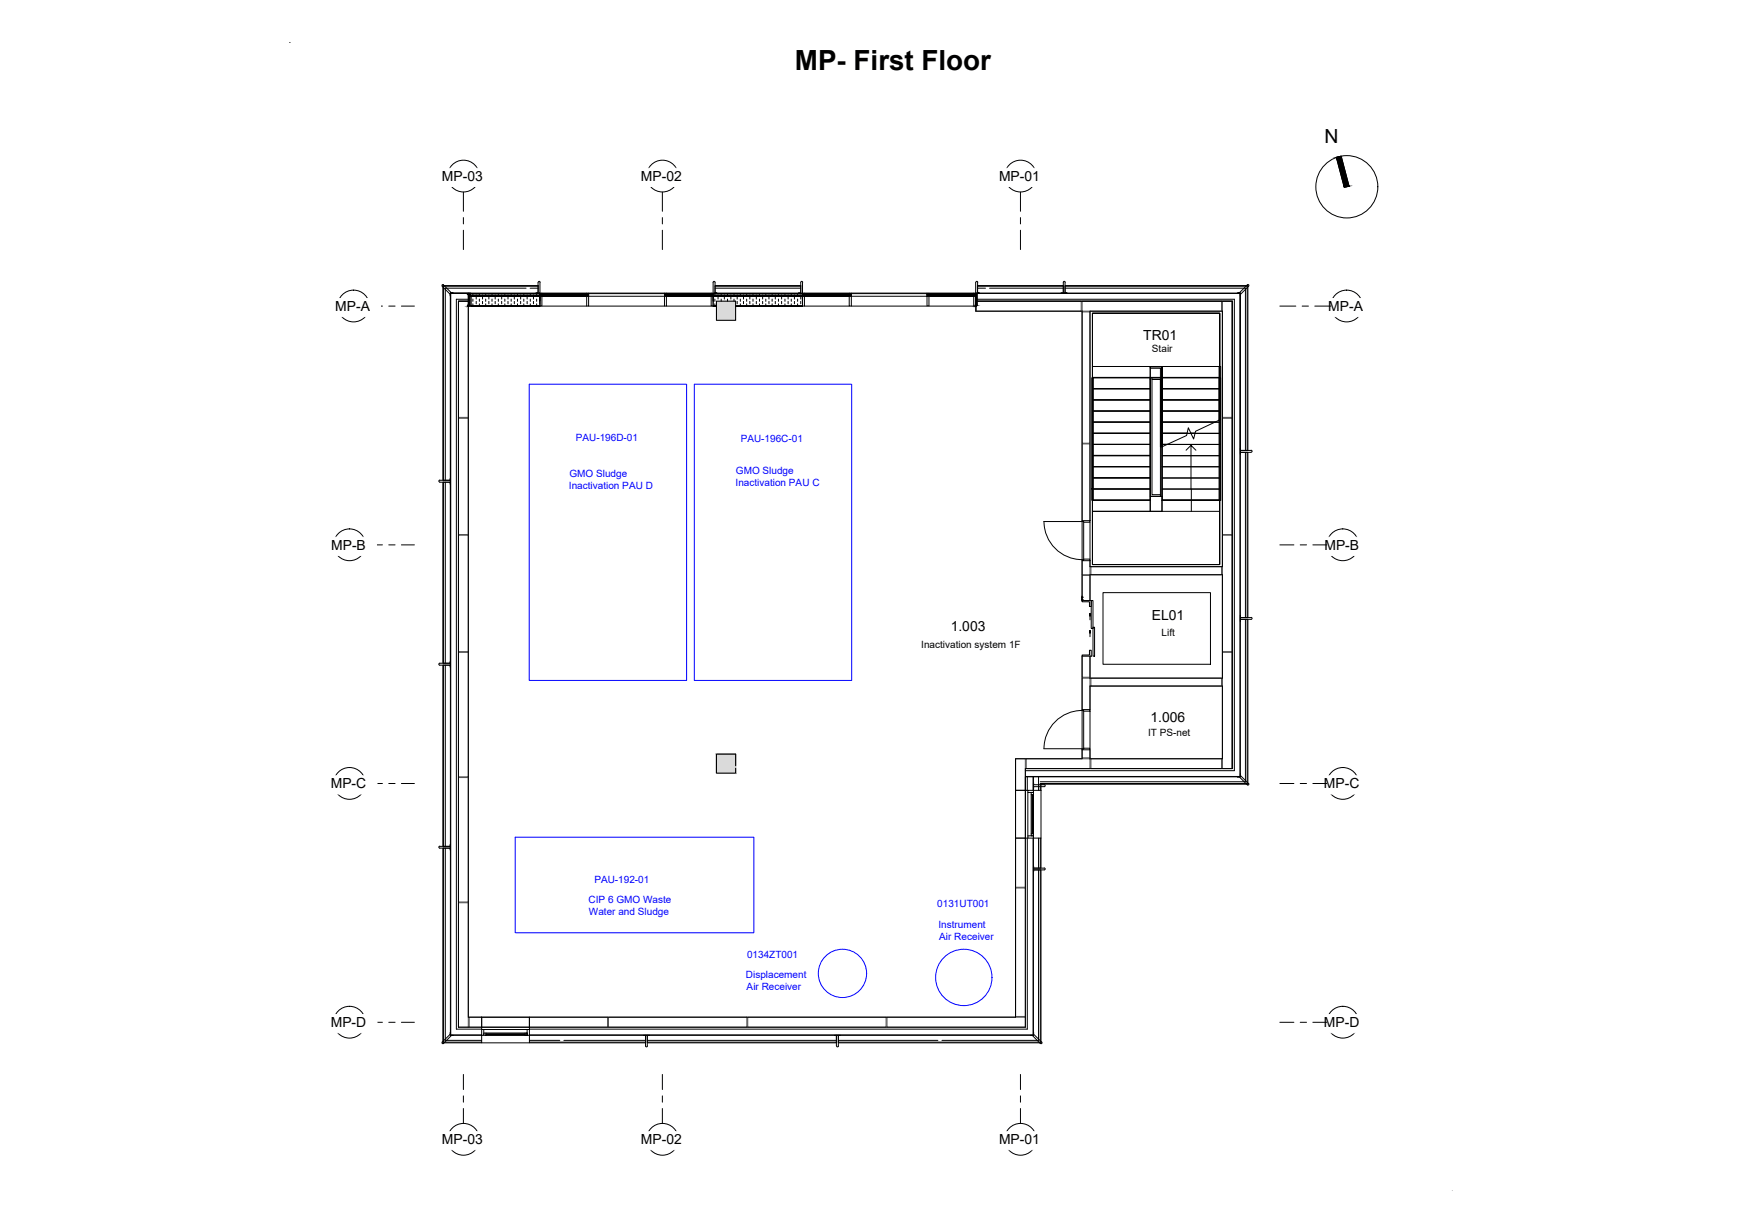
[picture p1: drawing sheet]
<svg xmlns="http://www.w3.org/2000/svg" width="420mm" height="297mm" viewBox="0 0 420 297" stroke-linecap="round" stroke-linejoin="round" font-family="sans-serif">
<!-- layer: A-WALL -->
<g fill="none" stroke="#545454" stroke-width=".25">
<path d="M112.9 72.6h-2.4v28h2.4v-27M235.4 72.6h25.2v2.4h-25.2v-1.4M260.8 72.6h33.7v2.4h-33.7zM260.8 75.2h1.9v31.7h-1.9zM294.7 72.6h2.3v28h-2.3zM110.5 100.9h2.4v28h-2.4zM294.7 100.9h2.3v28h-2.3zM110.5 129h2.4v28.1h-2.4zM260.8 135.2v3.4h1.9v-3.4M260.8 125.5v-18.5h1.9v18.5M263 136.6h31.5v2h-31.5zM294.7 129h2.3v28.1h-2.3z"/>
<path d="M110.5 157.3h2.4v30h-2.4zM260.8 158.2v5.1h1.9v-5.1M260.8 144.8v-6.1h1.9v6.1M294.7 157.3h2.3v28h-2.3zM260.8 171.1v-7.6h1.9v7.6M263 163.5h31.5v1.9h-31.5zM110.5 187.5h2.4v30h-2.4zM244.8 182.9h2.4v7.7h-2.4zM247.4 182.9h15.3v2.4h-15.3zM260.8 180.8v1.9h1.9v-1.9M263 182.9h31.5v2.4h-31.5zM110.5 217.6h2.4v30.1h-2.4z"/>
<path d="M244.8 202.1h2.4v11.8h-2.4zM244.8 214.1h2.4v31h-2.4zM113.1 245.3h3v2.4h-3zM127.6 245.3h18.9v2.4h-18.9zM146.7 245.3h33.3v2.4h-33.3zM180.2 245.3h33.4v2.4h-33.4zM213.8 245.3h33.4v2.4h-33.4z"/>
</g>
<g fill="none" stroke="#000" stroke-width=".24">
<path d="M112.9 72.2h-2.9v175.9h6.1M112.9 72.6h-2.4v175.1M112.9 70.8v.2M126.8 69.5h-19.5v46.3M127.8 69.5h1.9M129.7 69h-22.8v46.8M172.4 69h20.6M172.4 69.5h20.6M235.2 70.8v1.8M235.2 72.2h.1M235.4 72.2h62.1v113.6h-50.3M235.4 72.6h61.6v112.7"/>
<path d="M235.6 69h20.7M235.6 69.5h2M238.5 69.5h17.8M256.7 69h43.9v39.6M256.7 69.5h43.5v39.1M106.9 116.3v43.6M107.3 116.3v43.6M300.2 109.1v39.8M300.6 109.1v39.8M300.2 149.3v39.2h-49.4M300.6 149.3v39.6h-49.8v1.7M106.9 160.4v43.7"/>
<path d="M107.3 160.4v43.7M244.8 190.6v11.5M247.2 190.6h.1M247.2 190.6v11.5M247.2 190.6h.6M247.6 187.3v3.3M249 187.3h-1.8v14.8h.6M250.3 187.3v3.3M250.9 190.6v11.5M106.9 204.5v46.8h9.2M107.3 204.5v46.3h8.8M247.6 202.1v46h-120"/>
<path d="M250.3 202.1v7.2M250.3 209.7v41.1h-23.2M250.8 202.1v7.2M250.8 209.7v41.6h-48.7M116.1 247.7h11.5v.5M116.1 245.3h11.5M116.1 247.7h11.5M116.1 247.7v.5M116.1 251.4h11.5M127.6 250.8h7.3M127.6 251.3h28M135.9 250.8h19.7"/>
<path d="M156 250.8h45.6M156 251.3h45.6M202.1 250.8h24"/>
</g>
<!-- layer: S-COLS -->
<path d="M172.7 181.8l4.6 4.6v-4.6zM172.7 181.8l4.6 4.6h-4.6z" fill="#000" stroke="#000" stroke-width=".24"/>
<path d="M177.3 184.6v-2.8h-4.6v4.6h4.6v-1.2" fill="none" stroke="#545454" stroke-width=".25"/>
<!-- layer: A-WALL -->
<path d="M112.9 72.6h-2.4v175.1h5.6v-2.4h-3.2v-171.7M235.2 72.6h.1M235.2 72.6v2.4h25.6v50.5M235.4 72.6h61.6v112.7h-49.8v5.3h-2.4v-7.7h16v-2.1M260.8 135.2v9.6M262.7 125.5v-50.5h32v61.6h-32v-1.4M260.8 158.2v12.9M262.7 144.8v-6.2h32v24.9h-32v-5.3M262.7 171.1v-5.7h32v17.5h-32v-2.1M127.6 245.3h117.2v-43.2h2.4v45.6h-119.6z" fill="none" stroke="#000" stroke-width=".25"/>
<!-- layer: A-DOOR -->
<g fill="none" stroke="#000" stroke-width=".24">
<path d="M251.6 125.7h9.2v9.3M251.7 125.7a9.2 9.2 0 0 0 9.2 9.2M260.8 135h.4v-.2h1.5v.4h-1.9zM260.8 125.5h1.9v.4h-1.5v-.2h-.4zM261.2 125.9v8.9M262.7 125.9v8.9M260.8 144h.1M260.8 144.6h.1M260.8 144v.6M260.8 143.7v1.2M260.8 144.8h2.2v1.4h-.4v-1.1h-1.8zM260.8 157.9h1.8v-1.1h.4v1.4h-2.2z"/>
<path d="M262.7 148.6v-.7v.7M262.7 152.7v-.7v.7M262.7 147.9v1.6M262.7 152v1.5M263 144.8h.5v6.7h-.5zM263.5 151.2h.3v7h-.3zM265.9 142.9h25.9v17.3h-25.9zM260.8 171.1h1.9v.4h-1.5l-.4-.2zM260.8 171.3v9.2h-9.2M260.9 171.3a9.2 9.2 0 0 0-9.2 9.2M261.2 171.5v8.9M262.7 171.5v8.9"/>
<path d="M260.8 180.5l1.9-.1v.4h-1.9z"/>
</g>
<!-- layer: S-COLS -->
<g fill="#dbdbdb" stroke="#dbdbdb" stroke-width=".24">
<path d="M172.7 181.8l4.6 4.5v-4.5zM172.7 181.8l4.6 4.5h-4.6z"/>
<path d="M172.7 186.3l4.6 .1zM172.7 186.3l4.6 .1z"/>
<path d="M172.7 72.6l4.6 4.6v-4.6zM172.7 72.6l4.6 4.6h-4.6z"/>
</g>
<path d="M172.7 72.6h4.6v4.6h-4.6zM177.3 184.6v-2.8h-4.6v4.6h4.6v-1.2" fill="none" stroke="#000" stroke-width=".25"/>
<!-- layer: A-GLAZ -->
<g fill="none" stroke="#000" stroke-width=".24">
<path d="M141.9 70.8h18.3v.6h-18.3zM205.2 70.8h18.3v.6h-18.3zM247.8 190.6h1.3v.5h-.5v.5h.5v-.5h-1.3zM247.8 191.1v10.4M248.6 191.6v9.4M248.7 191.6v9.4M249 191.6v9.4M249.1 191.6v9.4M247.8 201.5h1.3v.6h-1.3zM248.6 201h.5v.5h-.5zM249 201v-9.4v9.4M116.1 248.2h.5v1.4h-.5z"/>
<path d="M116.6 249.1h.6v.5h-.6zM116.6 248.2h10.5M117.2 249.5h9.4h-9.4M117.2 249.2h9.4M117.2 249.5h9.4M117.2 249.1h9.4M117.2 249.6h9.4M127.1 248.2h.5v1.4h-.5v-.5h-.5v.5h.5z"/>
</g>
<!-- layer: A-WALL-FNSH -->
<g fill="none" stroke="#000" stroke-width=".24">
<path d="M108.6 70.7v178.9h7.5v1.8h-9.3v-46.9h1.8M108.6 70.7h21.1v-1.9h-22.9v47h1.8M108.6 70.7h4.3l-4.2 .1v178.7h7.4M172.4 68.8h20.6v1.9h-20.6zM235.6 70.7v-1.9h20.7v1.9M256.7 70.7v-1.9h44.1v39.8h-1.8v-37.9M299 70.7h-63.8l63.7 .1v116.4h-51.7M299 70.7v116.6h-50v3.3M106.8 116.3h1.8v43.6h-1.8zM299 109.1h1.8v39.8h-1.8M299 149.3h1.8v39.8h-49.9v1.5h-1.8v-3.3M108.6 160.4h-1.8v43.7h1.8"/>
<path d="M249 202.1v47.4h-121.4M249.1 209.3h1.8v-7.2h-1.8v47.5h-47v1.8h48.8v-41.7h-1.8M155.6 249.6v1.8h-28v-1.8h74.5M156 249.6v1.8h45.6v-1.8"/>
</g>
<!-- layer: A-GLAZ-CWMG -->
<g fill="none" stroke="#000" stroke-width=".24">
<path d="M106.9 68.7h-.3v.3l1.9 2 .1 .4v-.7l.7-.1h-.5l-1.9-1.9M112.9 71l.2-.3h.4l-.1 .1v.6h.1v2.4h-.6v-.2M129.7 68.1v2.5l-.5 .1h.9v1.9l.1-4.5M129.7 68.1l.3-.3 .2 .3M130.2 70.7h.4l-.1 .1v.6h.1v2.4h-.4v-2.4h.1zM130.6 70.7h10.8M130.6 73.8h10.8M130.6 70.9v.1M130.6 71.2v.1M141.4 70.7h.5l-.1 .1 .1 3h-.5v-2.4h.2v-.6zM141.4 70.9v.1M141.4 71.2v.1"/>
<path d="M141.9 70.7h18.3M141.9 73.8h18.3M160.2 70.7h.4l-.1 .1v.6h.1v2.4h-.4v-2.4h.1zM160.6 70.7h10.8M160.6 73.8h10.8M160.6 70.9v.1M160.6 71.2v.1M171.4 70.7h.5l-.2 .1v.6h.2v2.4h-.5v-2.4h.2zM171.4 70.9v.1M171.4 71.2v.1M171.9 68.1v4.5v-1.9h.9l-.4-.1v-2.5M171.9 68.1l.2-.3 .3 .3"/>
<path d="M193 68.1v2.5l-.5 .1h.9v1.9v-4.5M193 68.1l.3-.3 .2 .3M193.4 70.7h.5l-.1 .1 .1 3h-.5v-2.4h.2v-.6zM193.9 70.7h10.8M193.9 73.8h10.8M193.9 70.9v.1M193.9 71.2v.1M204.7 70.7h.5l-.2 .1v.6h.2v2.4h-.5v-2.4h.2v-.6zM204.7 70.9v.1M204.7 71.2v.1M205.2 70.7h18.3M205.2 73.8h18.3"/>
<path d="M223.5 70.7h.4l-.1 .1 .1 3h-.4v-2.4h.1zM223.9 70.7h10.8M223.9 73.8h10.8M223.9 70.9v.1M223.9 71.2v.1M234.7 70.9v.1M234.7 71.2v.1M235.2 68.1v2.9M235.2 70.8v-.1h-.5l.2 .1v.6h-.2v2.4h.7v-.2M235.2 70.8l.2 .2M235.2 68.1l.3-.3 .2 .3M235.7 68.1v2.5l.4 .1h-.9v.1"/>
<path d="M256.3 68.1v2.5l-.5 .1h1.4l-.5-.1v-2.5M256.3 68.1l.2-.3 .3 .3M300.7 68.7h.3v.3M300.7 68.7l-2 1.9-.4 .1h.7v.7v-.4l2-2M105.8 115.8h2.7l.1-.5v1.4l-.1-.4-2.5-.1h-.2zM301.6 108.6h-2.6v-.5v1.4v-.4h2.6M301.6 108.6l.2 .2-.2 .2M105.8 160l2.7-.1 .1-.5v1.4l-.1-.4h-2.5l-.2-.1zM301.6 148.9h-2.6v-.5v1.4v-.5h2.6M301.6 148.9l.2 .2-.2 .2M249.1 188.7l.1 .5h2.5l.3 .2-.3 .3h-2.5l-.1 .4zM301 188.9v.3h-.3l-2-1.9h-.4h.7v-.8v.5l2 1.9"/>
<path d="M106 204l-.2 .3 .2 .2h2.5l.1 .4v-1.3l-.1 .5h-2.5M249.1 208.8l.1 .5h2.5l.3 .2-.3 .2h-2.5l-.1 .5zM106.9 251.6h-.3v-.4l1.9-1.8 .1-.5v.7l.7 .1h-.5l-1.9 1.9M155.6 252.2v-2.5l-.5-.1h1.4l-.5 .1v2.5M155.6 252.2l.2 .2 .3-.2M201.6 252.2v-2.5l-.4-.1h1.4l-.5 .1v2.5M201.7 252.2l.2 .2 .2-.2M250.8 251.6h.3v-.4l-1.9-1.8-.1-.5v.7l-.7 .1h.5l1.9 1.9"/>
</g>
<!-- layer: S-STRS -->
<g fill="none" stroke="#000" stroke-width=".24">
<path d="M263.3 91v-15.5h30.7v15.5M263.3 91h30.7M263.3 91v.1M263.6 99.1h13.7M263.6 96.4h13.7M263.6 93.7h13.7M277.3 91.5v29h-14M277.3 91v.1M280.1 91v29.6h13.8M280.1 99.1h13.9M280.1 96.4h13.9M280.1 93.7h13.8"/>
<path d="M294 91v.1M294 93.7v7.6M263.3 117.9v2.6M263.6 117.9h13.7M263.6 115.2h13.7M263.6 112.5h13.7M263.6 109.8h13.7M263.6 107.1h13.7M263.6 104.4h13.7M263.6 101.7h13.7M277.3 119.7h2.4M280.1 119.7h.1"/>
<path d="M280.1 112.5h13.8M280.1 107.1h1.4M280.1 104.4h6.1M280.1 101.7h12.9M280.1 109.9h13.8M280.1 115.2h13.8M280.1 117.9h13.8M281.3 107.2h12.6M286.1 104.5h1M287.1 104.4h1M288.1 104.5h5.8M292.8 101.8h1.1"/>
<path d="M263.3 120.5v15.6h30.7v-15.5M280.1 120.5h13.8"/>
</g>
<!-- layer: A-FLOR-HRAL -->
<g fill="none" stroke="#000" stroke-width=".24">
<path d="M263.2 91.1h.4v29.5h-.4zM277.3 91.1h.1M277.3 91.1h.4v28.2h2M277.3 91.1v28.5h2.4M277.3 91.1v.4M277.7 91.5h2v16.2M277.7 91.1h2.4v16.6M277.7 91.1h2.4M279.7 107.7h.4M279.7 107.7v12h.4v-12M279.8 107.5l.3 .1zM279.8 106.7l.3 .1z"/>
<path d="M279.8 105.8l.3 .1zM279.8 105h.3zM279.8 104.1l.3 .1zM279.8 103.2l.3 .1zM293.9 101.3v-10.2h.3v29.5M293.9 101.3l.3-.1v19.4M293.9 101.3v19.3h.3"/>
</g>
<!-- layer: S-STRS-MBND -->
<g fill="none" stroke="#000" stroke-width=".24">
<path d="M263.3 88.4v-12.9h30.7v60.6h-30.7v-12.8M263.3 88.4v-12.9h30.7v12.9M263.3 88.4h30.7M263.3 88.4v34.9M263.3 99.1h14M263.3 96.4h14M263.3 93.7h14M263.3 91.1h14M277.3 88.4v34.9h2.8v-2.7h13.9v15.5h-30.7v-12.8M280.1 88.4v34.9h-16.8M280.1 99.1h13.9M280.1 96.4h13.9"/>
<path d="M280.1 93.7h13.9M280.1 91.1h13.9M280.1 88.4v19.3l5.9-2.7 .5-1.9 1.2 2.7 .5-1.8 5.8-2.8v-12.8M263.3 117.9h14M263.3 115.2h14M263.3 112.5h14M263.3 109.9h14M263.3 107.2h14M263.3 104.5h14M263.3 101.8h14M280.1 107.2h13.9M280.1 104.5h13.9"/>
<path d="M280.1 101.8h13.9M263.3 120.6h14"/>
</g>
<!-- layer: A-FLOR-HRAL-MBND -->
<path d="M279.7 107.7v-18.9h-2.4v-.4h2.8v19.3M280.1 107.7v-19.3h-2.8h2.8v19.3M294.2 101.2v-12.8h-.3v12.9" fill="none" stroke="#000" stroke-width=".24"/>
<!-- layer: S-STRS-ANNO -->
<path d="M287.1 107.4l-1.2 1.2M288.3 108.6l-1.2-1.2v10.5" fill="none" stroke="#000" stroke-width=".24"/>
<!-- layer: A-GLAZ-CURT -->
<g fill="none" stroke="#000" stroke-width=".24">
<path d="M113.4 71.4h16.9zM113.4 70.8h16.9v.6h-16.9zM113.4 70.8h16.9zM113.5 73.8h16.7zM113.5 71.4h16.7v2.4h-16.7zM114 70.9v.6M114 72.1v.6M114 73.3v.5M114.8 70.8v.1M114.8 71.5v.6M114.8 72.7v.6M115.6 70.9v.6"/>
<path d="M115.6 72.1v.6M115.6 73.3v.5M116.3 70.8v.1M116.3 71.5v.6M116.3 72.7v.6M117.1 70.9v.6M117.1 72.1v.6M117.1 73.3v.5M117.8 70.8v.1M117.8 71.5v.6M117.8 72.7v.6M118.6 70.9v.6"/>
<path d="M118.6 72.1v.6M118.6 73.3v.5M119.4 70.8v.1M119.4 71.5v.6M119.4 72.7v.6M120.1 70.9v.6M120.1 72.1v.6M120.1 73.3v.5M120.9 70.8v.1M120.9 71.5v.6M120.9 72.7v.6M121.7 70.9v.6"/>
<path d="M121.7 72.1v.6M121.7 73.3v.5M122.5 70.8v.1M122.5 71.5v.6M122.5 72.7v.6M123.2 70.9v.6M123.2 72.1v.6M123.2 73.3v.5M124 70.8v.1M124 71.5v.6M124 72.7v.6M124.7 70.9v.6"/>
<path d="M124.7 72.1v.6M124.7 73.3v.5M125.5 70.8v.1M125.5 71.5v.6M125.5 72.7v.6M126.3 70.9v.6M126.3 72.1v.6M126.3 73.3v.5M127.1 70.8v.1M127.1 71.5v.6M127.1 72.7v.6M127.8 70.9v.6"/>
<path d="M127.8 72.1v.6M127.8 73.3v.5M128.6 70.8v.1M128.6 71.5v.6M128.6 72.7v.6M129.4 70.9v.6M129.4 72.1v.6M129.4 73.3v.5M130.1 70.8v.1M130.1 71.5v.6M130.1 72.7v.6M130.5 71.3h11.1v.1h-11.1z"/>
<path d="M130.5 71h11.1v.2h-11.1zM130.5 70.8h11.1v.1h-11.1zM130.5 71h.1M141.4 71h.2M141.8 71l.1 .2M141.9 71.3h-.1l.1 .1M141.9 70.8h-.1l.1 .1M160.2 71.3h.1l-.1 .1M160.2 71h.1l-.1 .2M160.2 70.8h.1l-.1 .1M160.5 71.3h11.1v.1h-11.1zM160.5 71h11.1v.2h-11.1z"/>
<path d="M160.5 70.8h11.1v.1h-11.1zM160.5 71h.1M171.4 71h.2M171.7 71.4h21.9zM171.7 70.8h21.9v.6h-21.9zM171.7 70.8h21.9zM171.9 73.8h.8zM172.3 70.9v.6M172.3 72.1v.6M172.3 73.3v.5M172.7 73.8h-.8v-2.4h21.5v2.4h-16.1M173.1 70.8v.1"/>
<path d="M173.1 71.5v.6M173.8 70.9v.6M173.8 72.1v.5M174.6 70.8v.1M174.6 71.5v.6M175.4 70.9v.6M175.4 72.1v.5M176.2 70.8v.1M176.2 71.5v.6M176.9 70.9v.6M176.9 72.1v.5M177.3 73.8h16.1z"/>
<path d="M177.7 70.8v.1M177.7 71.5v.6M177.7 72.7v.6M178.5 70.9v.6M178.5 72.1v.6M178.5 73.3v.5M179.2 70.8v.1M179.2 71.5v.6M179.2 72.7v.6M180 70.9v.6M180 72.1v.6M180 73.3v.5"/>
<path d="M180.7 70.8v.1M180.7 71.5v.6M180.7 72.7v.6M181.5 70.9v.6M181.5 72.1v.6M181.5 73.3v.5M182.3 70.8v.1M182.3 71.5v.6M182.3 72.7v.6M183.1 70.9v.6M183.1 72.1v.6M183.1 73.3v.5"/>
<path d="M183.8 70.8v.1M183.8 71.5v.6M183.8 72.7v.6M184.6 70.9v.6M184.6 72.1v.6M184.6 73.3v.5M185.4 70.8v.1M185.4 71.5v.6M185.4 72.7v.6M186.1 70.9v.6M186.1 72.1v.6M186.1 73.3v.5"/>
<path d="M186.9 70.8v.1M186.9 71.5v.6M186.9 72.7v.6M187.6 70.9v.6M187.6 72.1v.6M187.6 73.3v.5M188.4 70.8v.1M188.4 71.5v.6M188.4 72.7v.6M189.2 70.9v.6M189.2 72.1v.6M189.2 73.3v.5"/>
<path d="M190 70.8v.1M190 71.5v.6M190 72.7v.6M190.7 70.9v.6M190.7 72.1v.6M190.7 73.3v.5M191.5 70.8v.1M191.5 71.5v.6M191.5 72.7v.6M192.3 70.9v.6M192.3 72.1v.6M192.3 73.3v.5"/>
<path d="M193 70.8v.1M193 71.5v.6M193 72.7v.6M193.8 71.3h11.1v.1h-11.1zM193.8 71h11.1v.2h-11.1zM193.8 70.8h11.1v.1h-11.1zM193.8 71h.1M204.7 71h.2M205 71l.2 .2M205.2 71.3h-.2l.2 .1M205.2 70.8h-.2l.2 .1M223.5 71.3h.1l-.1 .1"/>
<path d="M223.5 71h.1l-.1 .2M223.5 70.8h.1l-.1 .1M223.8 71.3h11.1v.1h-11.1zM223.8 71h11.1v.2h-11.1zM223.8 70.8h11.1v.1h-11.1zM223.8 71h.1M234.7 71h.2"/>
</g>
<!-- layer: A-DETL-GENF -->
<g fill="#000" stroke="#000" stroke-width=".24">
<path d="M112.9 73.8l.2-.1zM112.9 73.7h.2z"/>
<path d="M112.9 70.9l.2-.1zM112.9 70.8h.2z"/>
<path d="M235.2 73.8l.2-.1zM235.2 73.7h.2z"/>
<path d="M235.2 70.9l.2-.1zM235.2 70.8h.2z"/>
</g>
<g fill="none" stroke="#000" stroke-width=".24">
<path d="M112.9 71h.2v2.6h-.2zM112.9 71h.1M112.9 71.1h.1M112.9 71.2h.1M112.9 71.3h.1M112.9 71.5h.1M112.9 71.6h.1M112.9 71.7h.1M112.9 71.9h.1M112.9 72h.1M112.9 72.1h.1M112.9 72.2h.1"/>
<path d="M112.9 72.3h.1M112.9 72.4h.1M112.9 72.6h.1M112.9 72.7h.1M112.9 72.8h.1M112.9 73h.1M112.9 73.1h.1M112.9 73.2h.1M112.9 73.3h.1M112.9 73.4h.1M112.9 73.5h.1M112.9 73.6l.2 .2z"/>
<path d="M112.9 73.8h.2M112.9 71v-.2l.2 .2M112.9 70.8h.2M112.9 73.5h.2M112.9 73.4h.2M112.9 73.3h.2M112.9 73.1h.2M112.9 73h.2M112.9 72.5h.2M112.9 72.9h.2M112.9 72.7h.2M112.9 72.6h.2"/>
<path d="M112.9 72.4h.2M112.9 72.3h.2M112.9 72.2h.2M112.9 72h.2M112.9 71.9h.2M112.9 71.8h.2M112.9 71.6h.2M112.9 71.5h.2M112.9 71.4h.2M112.9 71.3h.2M112.9 71.2h.2M112.9 71h.2"/>
<path d="M113 73.6h.1M113 71h.1M113 73.2h.1M113 72.8h.1M113 72.7h.1M113 72.4h.1M113 72.3h.1M113 72.2h.1M113 72.1h.1M113 72h.1M113 71.9h.1M113 71.7h.1"/>
<path d="M113 71.6h.1M113 71.5h.1M113 71.3h.1M113 71.2h.1M113 71.1h.1M235.2 71h.2v2.6h-.2zM235.2 73.6l.2 .2zM235.2 73.8h.2M235.2 71v-.2l.2 .2M235.2 70.8h.2M235.2 73.5h.2M235.2 73.4h.2"/>
<path d="M235.2 73.3h.2M235.2 73.1h.2M235.2 73h.2M235.2 72.5h.2M235.2 72.9h.2M235.2 72.7h.2M235.2 72.6h.2M235.2 72.4h.2M235.2 72.3h.2M235.2 72.2h.2M235.2 72h.2M235.2 71.9h.2"/>
<path d="M235.2 71.8h.2M235.2 71.6h.2M235.2 71.5h.2M235.2 71.4h.2M235.2 71.3h.2M235.2 71.2h.2M235.2 71h.2M235.2 73.2h.1M235.2 72.8h.1M235.2 72.7h.1M235.2 72.4h.1M235.2 72.3h.1"/>
<path d="M235.2 72.2h.1M235.2 72.1h.1M235.2 72h.1M235.2 71.9h.1M235.2 71.7h.1M235.2 71.6h.1M235.2 71.5h.1M235.2 71.3h.1M235.2 71.2h.1M235.2 71.1h.1M235.2 71h.1M235.3 73.6h.1"/>
<path d="M235.3 71h.1M235.4 73.5h.1M235.4 73.4h.1M235.4 73.3h.1M235.4 73.2h.1M235.4 73.1h.1M235.4 73h.1M235.4 72.8h.1M235.4 72.7h.1M235.4 72.6h.1M235.4 72.4h.1M235.4 72.3h.1"/>
<path d="M235.4 72.2h.1M235.4 72.1h.1M235.4 72h.1M235.4 71.9h.1M235.4 71.7h.1M235.4 71.6h.1M235.4 71.5h.1M235.4 71.3h.1M235.4 71.2h.1M235.4 71.1h.1M235.4 71h.1"/>
<circle cx="113" cy="70.9" r=".06"/>
<circle cx="113" cy="73.6" r=".06"/>
<circle cx="235.3" cy="70.9" r=".06"/>
<circle cx="235.3" cy="73.6" r=".06"/>
</g>
<!-- layer: A-GLAZ-CURT -->
<g fill="#000" stroke="#000" stroke-width=".24">
<path d="M113.5 73.8h16.7zM113.5 73.8h16.7z"/>
<path d="M113.4 71.4h16.9zM113.4 71.4h16.9z"/>
<path d="M130.5 71h.1zM130.5 71h.1z"/>
<path d="M141.4 71h.2zM141.4 71h.2z"/>
<path d="M141.8 71h.1zM141.8 71h.1z"/>
<path d="M160.2 71h.1zM160.2 71h.1z"/>
<path d="M160.5 71h.1zM160.5 71h.1z"/>
<path d="M171.4 71h.2zM171.4 71h.2z"/>
<path d="M171.9 73.8h.8zM171.9 73.8h.8z"/>
<path d="M177.3 73.8h16.1zM177.3 73.8h16.1z"/>
<path d="M171.7 71.4h21.9zM171.7 71.4h21.9z"/>
<path d="M193.8 71h.1zM193.8 71h.1z"/>
<path d="M204.7 71h.2zM204.7 71h.2z"/>
<path d="M205 71h.2zM205 71h.2z"/>
<path d="M223.5 71h.1zM223.5 71h.1z"/>
<path d="M223.8 71h.1zM223.8 71h.1z"/>
<path d="M234.7 71h.2zM234.7 71h.2zM234.7 71h.2z"/>
</g>
<!-- layer: A-DETL-THIN -->
<path d="M280.1 109.9h13.9M280.1 112.5h13.9M280.1 115.2h13.9M280.1 117.9h13.9M281.5 107.2h12.7M286.2 104.5h1M287.2 117.9v5.4M288.1 104.5h6.1M280.1 120.6h13.9M280.1 123.3h13.9" fill="none" stroke="#000" stroke-width=".24"/>
<!-- layer: S-GRID-IDEN -->
<g fill="none" stroke="#000" stroke-width=".24">
<circle cx="111.7" cy="42.5" r="3.8"/>
<circle cx="159.7" cy="42.5" r="3.8"/>
<circle cx="246" cy="42.5" r="3.8"/>
<circle cx="85.2" cy="73.8" r="3.8"/>
<circle cx="324.6" cy="73.8" r="3.8"/>
<circle cx="84.2" cy="131.4" r="3.8"/>
<circle cx="323.7" cy="131.4" r="3.8"/>
<circle cx="84.2" cy="188.9" r="3.8"/>
<circle cx="323.7" cy="188.9" r="3.8"/>
<circle cx="84.2" cy="246.5" r="3.8"/>
<circle cx="323.7" cy="246.5" r="3.8"/>
<circle cx="111.7" cy="274.7" r="3.8"/>
<circle cx="159.7" cy="274.7" r="3.8"/>
<circle cx="246" cy="274.7" r="3.8"/>
</g>
<g fill="#fff" stroke="#fff" stroke-width=".24">
<path d="M154.2 40.6v4.4l13-4.4zM154.2 45l13-4.4v4.4z"/>
<path d="M240.5 40.6v4.4l13-4.4zM240.5 45l13-4.4v4.4z"/>
<path d="M319.9 72v4.3l11.2-4.3zM319.9 76.3l11.2-4.3v4.3z"/>
<path d="M318.9 129.5v4.4l11.3-4.4zM318.9 133.9l11.3-4.4v4.4z"/>
<path d="M318.8 187v4.4l11.5-4.4zM318.8 191.4l11.5-4.4v4.4z"/>
<path d="M318.8 244.6v4.4l11.5-4.4zM318.8 249l11.5-4.4v4.4z"/>
<path d="M106.2 40.6v4.4l13-4.4zM106.2 45l13-4.4v4.4z"/>
<path d="M154.2 272.9v4.3l13-4.3zM154.2 277.2l13-4.3v4.3z"/>
<path d="M240.5 272.9v4.3l13-4.3zM240.5 277.2l13-4.3v4.3z"/>
<path d="M106.2 272.9v4.3l13-4.3zM106.2 277.2l13-4.3v4.3z"/>
<path d="M80.4 72v4.3l11.3-4.3zM80.4 76.3l11.3-4.3v4.3z"/>
<path d="M79.5 129.5v4.4l11.2-4.4zM79.5 133.9l11.2-4.4v4.4z"/>
<path d="M79.4 187v4.4l11.5-4.4zM79.4 191.4l11.5-4.4v4.4z"/>
<path d="M79.4 244.6v4.4l11.5-4.4zM79.4 249l11.5-4.4v4.4z"/>
</g>
<!-- layer: S-GRID -->
<g fill="none" stroke="#000" stroke-width=".24">
<path d="M111.7 46.3v4.6M111.7 52.5v1.5M111.7 55.5v4.7M159.7 46.3v4.6M159.7 52.5v1.5M159.7 55.5v4.7M246 46.3v4.6M246 52.5v1.5M246 55.5v4.7M89.1 73.8h3.1M93.7 73.8h1.5M96.8 73.8h3.1"/>
<path d="M308.5 73.8h3.9M313.9 73.8h1.5M316.9 73.8h3.9M89.1 131.4h3.1M93.7 131.4h1.5M96.8 131.4h3.1M308.5 131.4h3.4M313.4 131.4h1.5M316.5 131.4h3.3M89.1 188.9h3.1M93.7 188.9h1.5M96.8 188.9h3.1"/>
<path d="M308.5 188.9h3.4M313.4 188.9h1.5M316.5 188.9h3.3M89.1 246.5h3.1M93.7 246.5h1.5M96.8 246.5h3.1M111.7 259.1v3.6M159.7 259.1v3.6M246 259.1v3.6M308.5 246.5h3.4M313.4 246.5h1.5M316.5 246.5h3.3"/>
<path d="M111.7 264.2v1.5M111.7 267.3v3.6M159.7 264.2v1.5M159.7 267.3v3.6M246 264.2v1.5M246 267.3v3.6"/>
</g>
<!-- layer: A-ANNO-NOTE -->
<path d="M318.8 30.3v6.2l5.8-6.2zM324.6 30.3v6.2h-5.8z" fill="#fff" stroke="#fff" stroke-width=".24"/>
<g fill="none" stroke="#000" stroke-width=".24">
<path d="M322.1 37.9l1.2-.3 1.9 7.3-1.2 .3zM322.7 37.8l1.9 7.3"/>
<circle cx="324.6" cy="45" r="7.5"/>
</g>
<g fill="#000" stroke="#000" stroke-width=".24">
<path d="M322.1 37.9h1.3l1.8 7zM322.1 37.9l1.2-.3 .1 .3z"/>
<path d="M322.1 37.9l1.9 7h1.2zM324 44.9h1.2l-1.2 .3z"/>
</g>
<!-- layer: 0 -->
<path d="M69.7 10.2h.1M350.1 287.2h.1" fill="none" stroke="#000" stroke-width=".25"/>
<!-- layer: EQUIPMENT -->
<g fill="none" stroke="#00f" stroke-width=".24">
<path d="M127.6 92.6h37.9v71.5h-37.9zM167.4 92.6h37.9v71.5h-37.9zM124.2 201.9h57.5v23h-57.5z"/>
<circle cx="203.1" cy="234.7" r="5.8"/>
<circle cx="232.3" cy="235.7" r="6.8"/>
</g>
<text font-size="6.7" x="191.6" y="17">MP- First Floor</text>
<text font-size="4.7" x="319.3" y="34.6">N</text>
<g font-size="3.3">
<text x="106.5" y="43.6">MP-03</text>
<text x="154.5" y="43.6">MP-02</text>
<text x="240.8" y="43.6">MP-01</text>
<text x="80.8" y="74.9">MP-A</text>
<text x="320.2" y="74.9">MP-A</text>
<text x="275.6" y="82">TR01</text>
<text x="79.8" y="132.5">MP-B</text>
<text x="319.3" y="132.5">MP-B</text>
<text x="277.7" y="149.5">EL01</text>
<text x="229.2" y="152.1">1.003</text>
<text x="277.4" y="174.1">1.006</text>
<text x="79.7" y="190">MP-C</text>
<text x="319.1" y="190">MP-C</text>
<text x="79.7" y="247.6">MP-D</text>
<text x="319.1" y="247.6">MP-D</text>
<text x="106.5" y="275.8">MP-03</text>
<text x="154.5" y="275.8">MP-02</text>
<text x="240.8" y="275.8">MP-01</text>
</g>
<g font-size="2.4">
<text x="277.7" y="84.9">Stair</text>
<text x="280" y="153.3">Lift</text>
<text x="222.1" y="156.1">Inactivation system 1F</text>
<text x="276.8" y="177.5">IT PS-net</text>
</g>
<g font-size="2.4" fill="#00f">
<text x="138.8" y="106.3">PAU-196D-01</text>
<text x="178.5" y="106.6">PAU-196C-01</text>
<text x="137.1" y="117.8">Inactivation PAU D</text>
<text x="137.3" y="114.9">GMO Sludge</text>
<text x="177.3" y="117.3">Inactivation PAU C</text>
<text x="177.4" y="114.4">GMO Sludge</text>
<text x="143.3" y="212.8">PAU-192-01</text>
<text x="141.9" y="217.7">CIP 6 GMO Waste</text>
<text x="142" y="220.6">Water and Sludge</text>
<text x="225.9" y="218.7">0131UT001</text>
<text x="226.2" y="223.7">Instrument</text>
<text x="226.4" y="226.5">Air Receiver</text>
<text x="180.1" y="231">0134ZT001</text>
<text x="179.8" y="235.7">Displacement</text>
<text x="180" y="238.6">Air Receiver</text>
</g>
</svg>
